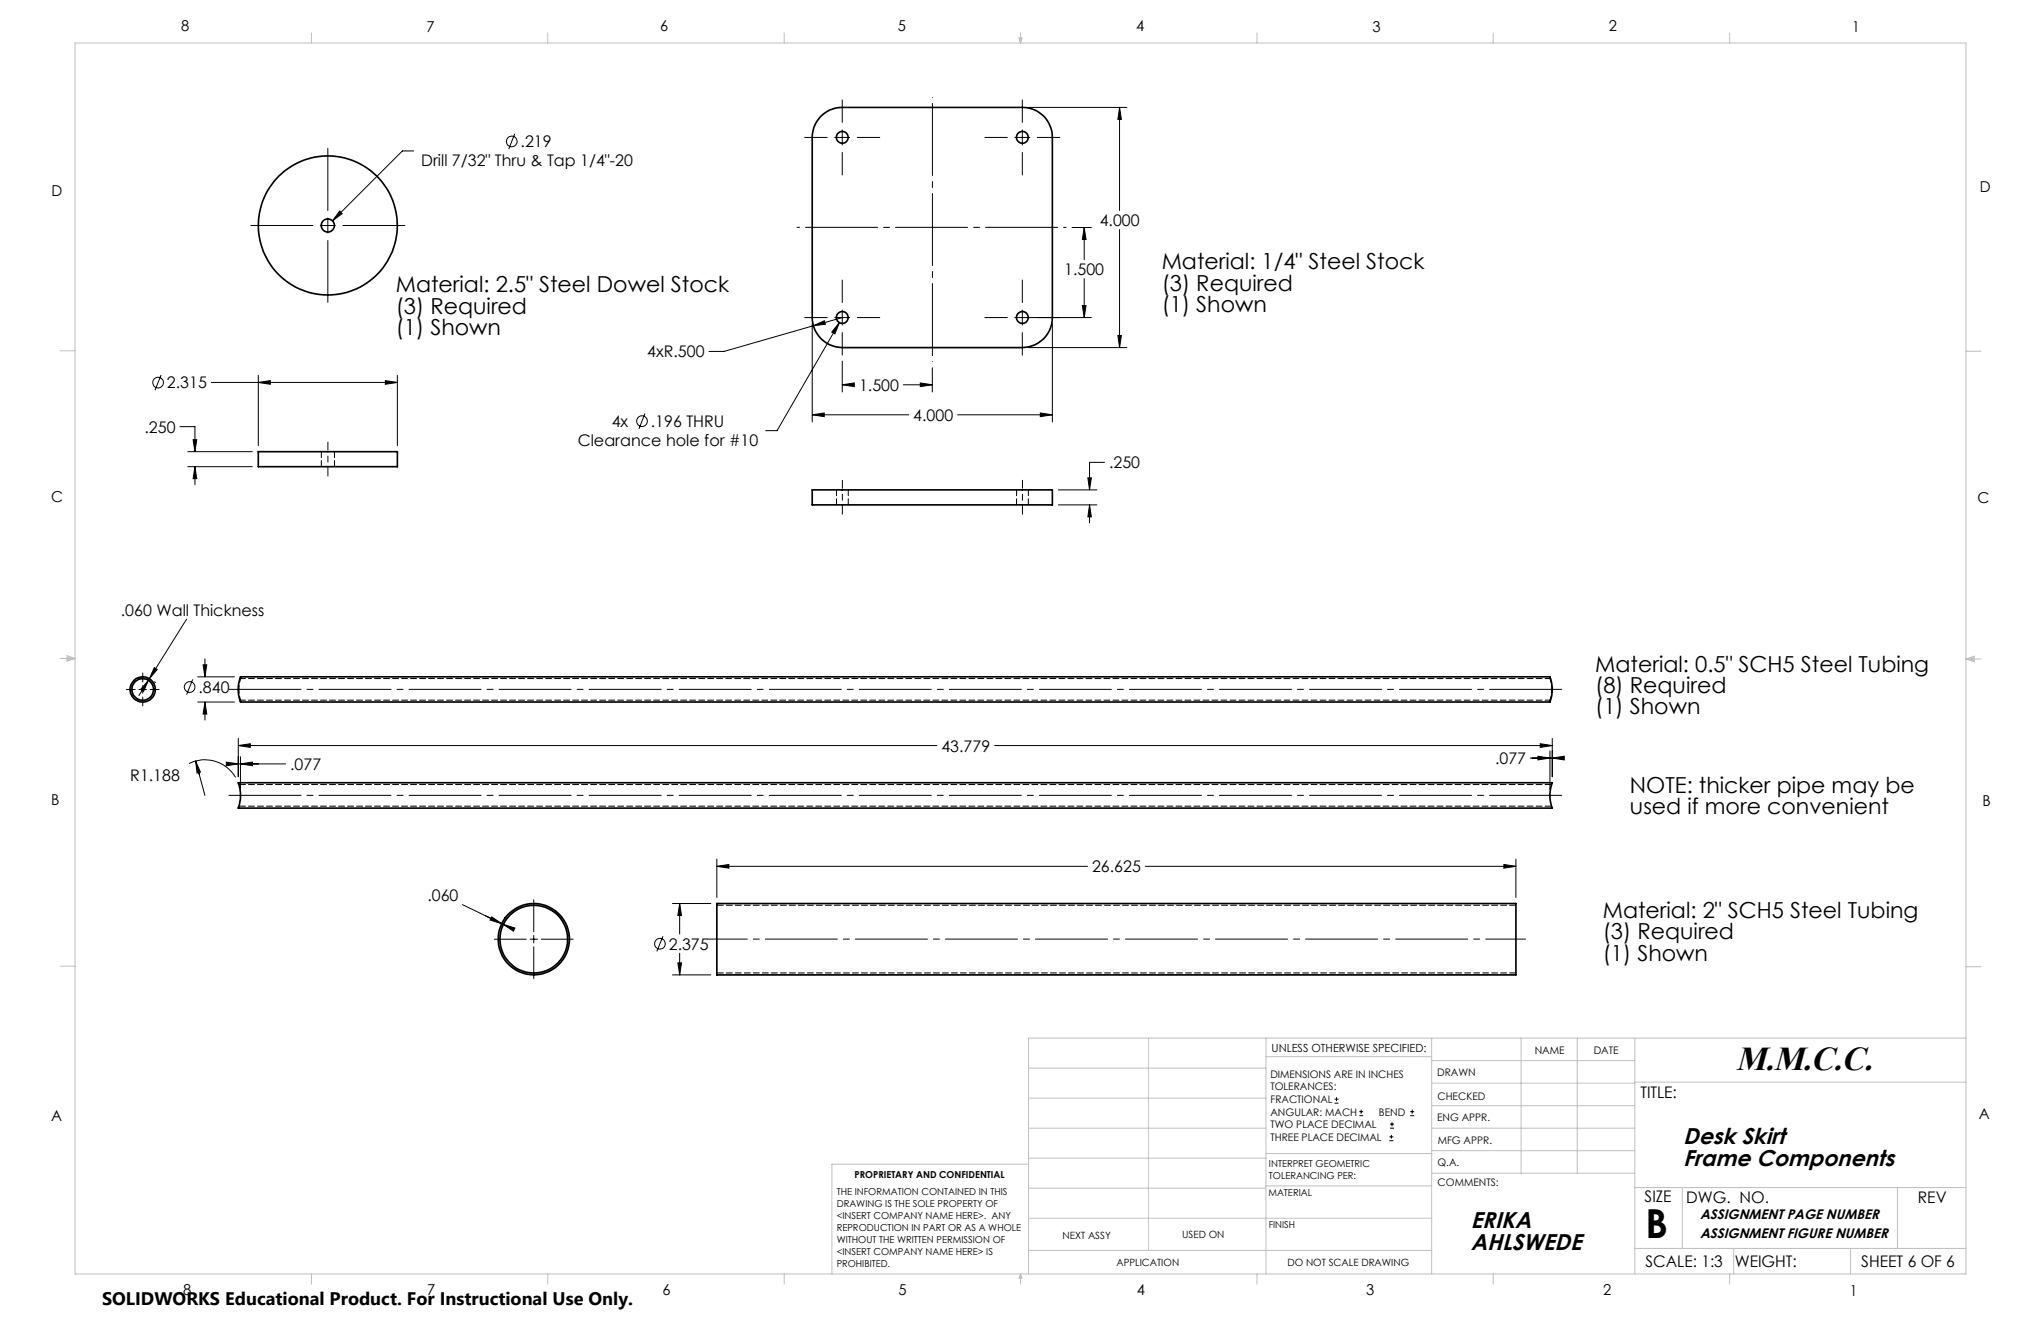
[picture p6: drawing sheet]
<svg xmlns="http://www.w3.org/2000/svg" width="432mm" height="279mm" viewBox="0 0 432 279" stroke-linecap="round" stroke-linejoin="round" font-family="sans-serif">
<g fill="none" stroke="#000" stroke-width=".21">
<path d="M69.4 31.4v13.1M87.5 31.9h-2.4l-14.8 14.8M108.9 28.3l-1.3 3.2M170.3 29.1h4.7M176.6 29.1h3.2M178.2 21.1v4.8M178.2 27.5v3.2M178.2 32.2v4.8M181.4 29.1h4.7M208.4 29.1h4.7M214.7 29.1h3.2M216.3 21.1v4.8"/>
<path d="M216.3 27.5v3.2M216.3 32.2v4.8M217.6 22.7h20.8M219.5 29.1h4.7M236.9 22.7l.3 2.6h-.7zM236.9 22.7v21.8M53.1 47.7h13.1M67.8 47.7h3.1M69.4 46.1v3.2M69.4 50.9v13.1M71.9 44.6l.5 .6-2.1 1.5zM72.5 47.7h13.2"/>
<path d="M178.2 59.2v4.8M216.3 59.2v4.8M226.8 48.1h4.1M229.4 48.1l.4 2.6h-.8zM229.4 48.1v6.8M229.4 58.9v8.3M236.9 48.5v25M34.1 79.3l-1.3 3.2M54.6 79.4v14.9M84.1 79.4v14.9M170.3 67.2h4.7M171.8 68.4v20.9"/>
<path d="M172.1 68.9l2.3-1.1 .2 .8zM172.1 68.9l-18.9 5.4h-3.2M176.6 67.2h3.2M177.6 68.2l-1 2.4-.6-.4zM177.6 68.2l-13.2 22.9h-2.4M178.2 65.6v3.2M178.2 70.3v4.8M178.2 76.4v6.5M178.2 67.2l-6.1 1.7M181.4 67.2h4.7M197.2 77.8v5.1M208.4 67.2h4.7"/>
<path d="M216.3 65.6v3.2M216.3 70.3v4.8M217.6 73.5h20.8M222.6 68.4v20.9M229 64.6h.8l-.4 2.6zM230.9 67.2h-16.2M236.5 71h.7l-.3 2.5zM38.1 90.2h3.1v5.3M39.7 95.5h13.7M39.7 98.7h13.7M40.9 93h.7l-.4 2.5zM41.2 98.7l.4 2.5h-.7z"/>
<path d="M41.2 98.7v3.8M44.7 80.9h39.4M54.6 80.9l2.6-.4v.8zM81.5 80.5l2.6 .4-2.6 .4zM136.5 87.5l-1.3 3.2M171.8 87.7l2.6-.4v.8zM171.8 87.7h20.5M178.2 81.4l2.5-.4v.8zM178.2 81.4h2.6M191.1 81.4h6.1M194.7 81l2.5 .4-2.5 .4zM202.6 87.7h20"/>
<path d="M220.1 87.3l2.5 .4-2.5 .4zM233.7 97.8h-3.2v5.8M223.9 103.6h8.2M223.9 106.8h8.2M230.2 101.1h.7l-.4 2.5zM230.5 106.8l.4 2.5h-.7zM230.5 106.8v3.8M39.5 131l-7.9 12.5M43.4 139.3v3.9M26.7 145.8h1.9M29.4 145.8h1.6M30.2 142.3v2"/>
<path d="M30.2 145v1.6M30.2 147.4v1.9M31.4 143.9l-1 2.3-.7-.4zM31.4 143.9l-2 3.2M31.8 145.8h1.9M32.5 144.6l.2 .1M32.6 141.2l.7 .4-1.7 1.9zM32.7 144.2l.2 .2M40.8 143.7l-1.3 3.2M41.8 143.2h7.8M41.8 148.5h7.8M43 140.6h.7l-.3 2.6z"/>
<path d="M43.4 148.5l.3 2.5h-.7zM43.4 148.5v3.8M50.4 157.7l2.6-.4v.8zM50.4 156.2v8.1M50.4 157.7h147.8M210.4 157.7h118M325.4 159.9l2.5 .4-2.5 .4zM325.9 157.3l2.5 .4-2.5 .4zM327.9 158.8v8.2M328.4 156.2v8.1M40 161.5a7.5 7.5 0 0 1 9.8 2.9M41.4 161l1 2.3-.7 .2z"/>
<path d="M41.4 161l2 7.2M47.9 161.2l2.5 .4-2.5 .4zM50.4 161.6h10M50.9 161.6l2.5-.4v.8zM50.9 160.1v6.9M323.8 160.3h4.6M328.4 160.3l2.5-.4v.8zM97.9 191.3l8.6 4.2M104 193.9l2.2 1.5-2.5-.8zM104.6 198.6h6.7M106.5 195.5l2.4 .8-.3 .7zM106.8 194l-.1 .2"/>
<path d="M107.1 194.2l-.1 .2M112.1 198.6h1.6M112.9 190.3v6.8M112.9 197.8v1.6M114.5 198.6h6.7M140.3 198l-1.3 3.2M142.3 191.1h8.1M143.8 191.1l.4 2.5h-.8zM143.8 191.1v6.5M151.7 183.2l2.5-.4v.8zM151.7 181.7v8.1M151.7 183.2h78.4"/>
<path d="M242.3 183.2h78.4M318.2 182.8l2.5 .4-2.5 .4zM320.7 181.7v8.1M112.9 200.2v6.8M142.3 206.2h8.1M143.4 203.7h.8l-.4 2.5zM143.8 201.6v4.6M282.3 233.3h.9M282.3 232.5h.9M282.8 232.1v.8M287.6 236h.8M287.6 235.1h.8"/>
<path d="M288 234.7v.8M294.1 238.6h.8M294.1 237.8h.8M294.5 237.4v.8M298.3 236h.9M298.3 235.1h.9M298.8 234.7v.8M293.9 241.3h.9M293.9 240.5h.9M294.4 240v.8"/>
<circle cx="108.3" cy="29.9" r="1.13"/>
<circle cx="33.4" cy="80.9" r="1.13"/>
<circle cx="135.8" cy="89.1" r="1.13"/>
<circle cx="40.1" cy="145.3" r="1.13"/>
<circle cx="139.6" cy="199.6" r="1.14"/>
</g>
<path d="M69.4 93.5v7.2M178.2 101.6v7.2M216.3 101.6v7.2" fill="none" stroke="#000" stroke-width=".21" stroke-dasharray="15.2 1.3 1.3 1.3" stroke-dashoffset="13.6"/>
<path d="M197.3 76.5v-55.9" fill="none" stroke="#000" stroke-width=".21" stroke-dasharray="15.2 1.3 1.3 1.3" stroke-dashoffset="-1.3"/>
<path d="M168.6 48.1h56.9" fill="none" stroke="#000" stroke-width=".21" stroke-dasharray="15.2 1.3 1.3 1.3" stroke-dashoffset="-1.8"/>
<path d="M330.4 145.8h-282M330.4 168.2h-282" fill="none" stroke="#000" stroke-width=".21" stroke-dasharray="15.2 1.3 1.3 1.3"/>
<path d="M149.7 198.6h173" fill="none" stroke="#000" stroke-width=".21" stroke-dasharray="15.2 1.3 1.3 1.3" stroke-dashoffset="6.8"/>
<g fill="none" stroke="#c0c0c0" stroke-width=".21">
<path d="M15.9 9.1h400v260.4h-400zM65.9 6.9v2.2M115.9 6.9v2.2M165.9 6.9v2.2M215.6 8h.6l-.3 1.1zM215.7 8l.2 1.1M215.9 6.9v2.2M216 8l-.1 1.1M265.9 6.9v2.2M315.9 6.9v2.2M365.9 6.9v2.2M12.7 74.2h3.2"/>
<path d="M415.9 74.3h3.2M12.7 139.3h3.2M14.2 139.1l1.7 .2M14.2 138.7l1.7 .6-1.7 .5zM15.9 139.3l-1.7 .3M415.9 139.4h3.2M415.9 139.4l1.8-.6v1.2zM415.9 139.4l1.8 .3M417.7 139.2l-1.8 .2M12.7 204.4h3.2M243 219.6v44.9M267.8 219.6v49.9"/>
<path d="M302.9 219.6v49.9M321.8 219.6v28.5M333.7 219.6v28.5M345.9 219.6v49.9M415.9 204.5h3.2M415.9 219.6h-198.3v49.9M217.6 238.6h50.2M217.6 232.3h50.2M217.6 225.9h50.2M267.8 223.5h35.1M302.9 233.9h43M302.9 229.1h43"/>
<path d="M302.9 224.3h43M302.9 238.6h43M345.9 228.9h70M217.6 257.7h85.3M217.6 251.3h50.2M217.6 245h50.2M217.6 246.2h-41.6v23.3M267.8 250.8h35.1M267.8 244h35.1M302.9 248.1h43M302.9 243.4h43M345.9 251.2h70"/>
<path d="M355.9 251.2v12.9M401.4 251.2v12.9M65.9 269.5v2.1M115.9 269.5v2.1M165.9 269.5v2.1M215.9 269.5v2.1M215.9 269.5l.3 .8h-.6zM217.6 264.5h85.3M265.9 269.5v2.1M315.9 269.5v2.1M345.9 264.1h70M365.9 269.5v2.1"/>
<path d="M366.8 264.1v5.4M391.5 264.1v5.4"/>
</g>
<path d="M54.6 80.9l2.6-.4v.8zM81.5 80.5l2.6 .4-2.6 .4zM40.9 93h.7l-.4 2.5zM41.2 98.7l.4 2.5h-.7zM71.9 44.6l-1.6 2.1 2.1-1.5zM230.2 101.1h.7l-.4 2.5zM230.5 106.8l.4 2.5h-.7zM171.8 87.7l2.6-.4v.8zM220.1 87.3l2.5 .4-2.5 .4zM236.9 22.7l.3 2.6h-.7zM236.5 71h.7l-.3 2.5zM177.6 68.2l-1.6 2 .6 .4zM194.7 81l2.5 .4-2.5 .4zM178.2 81.4l2.5-.4v.8zM229 64.6h.8l-.4 2.6zM229.4 48.1l.4 2.6h-.8zM172.1 68.9l2.5-.3-.2-.8zM43 140.6h.7l-.3 2.6zM43.4 148.5l.3 2.5h-.7zM31.4 143.9l-1 2.3-.7-.4zM32.6 141.2l.7 .4-1.7 1.9zM104 193.9l2.2 1.5-2.5-.8zM106.5 195.5l2.4 .8-.3 .7zM143.8 191.1l.4 2.5h-.8zM143.4 203.7h.8l-.4 2.5zM318.2 182.8l2.5 .4-2.5 .4zM151.7 183.2l2.5-.4v.8zM50.4 157.7l2.6-.4v.8zM325.9 157.3l2.5 .4-2.5 .4zM41.4 161l.3 2.5 .7-.2zM47.9 161.2l2.5 .4-2.5 .4zM50.9 161.6l2.5-.4v.8zM328.4 160.3l2.5-.4v.8zM325.4 159.9l2.5 .4-2.5 .4z" fill="#000"/>
<g fill="none" stroke="#000" stroke-width=".35">
<path d="M173.7 24.6l.5-.5a6.4 6.4 0 0 1 4-1.4h38.1a6.3 6.3 0 0 1 6.3 6.4v38.1a6.3 6.3 0 0 1-6.3 6.3h-38.1a6.4 6.4 0 0 1-6.4-6.3l.1-38.9a6.4 6.4 0 0 1 1.8-3.7zM54.6 95.5h29.5v3.2h-29.5zM171.8 103.6h50.8v3.2h-50.8zM50.9 143.2h277a7.3 7.3 0 0 1 0 5.3l-277-.1a7.7 7.7 0 0 1 0-5.2zM328.4 170.9a7.5 7.5 0 0 1 0-5.3h-278a8 8 0 0 1 0 5.3h278M151.7 191.1h169v15.1h-169z"/>
<circle cx="178.2" cy="29.1" r="1.25"/>
<circle cx="216.3" cy="29.1" r="1.25"/>
<circle cx="69.4" cy="47.7" r="1.39"/>
<circle cx="69.4" cy="47.7" r="14.7"/>
<circle cx="178.2" cy="67.2" r="1.25"/>
<circle cx="216.3" cy="67.2" r="1.25"/>
<circle cx="30.2" cy="145.8" r="2.66"/>
<circle cx="30.2" cy="145.8" r="2.3"/>
<circle cx="112.9" cy="198.6" r="7.2"/>
<circle cx="112.9" cy="198.7" r="7.5"/>
</g>
<g fill="none" stroke="#000" stroke-width=".21" stroke-dasharray="1.3 .6">
<path d="M68 95.5v3.2M70.8 98.7v-3.2M177 103.6v3.2M179.5 106.8v-3.2M215.1 103.6v3.2M217.6 106.8v-3.2M50.4 145.7v.1M50.5 145.8v.1M50.9 143.5v-.4M50.9 148.5v-.4M327.9 148.1v.4M327.9 143.1v.4"/>
<path d="M327.9 143.2v-.1M328.3 146v-.3M328.4 145.9v-.2"/>
</g>
<path d="M50.5 145.8l.4-2.3M50.9 148.1l-.4-2.3M327.9 143.5l.4 2.3M328.3 145.8l-.4 2.3" fill="none" stroke="#000" stroke-width=".21" stroke-dasharray="1.3 .6" stroke-dashoffset=".4"/>
<path d="M50.9 148.1h277M327.9 143.5h-277" fill="none" stroke="#000" stroke-width=".21" stroke-dasharray="1.3 .6" stroke-dashoffset=".2"/>
<path d="M50.5 170.5h277.8M328.3 165.9h-277.8M320.7 191.5h-169M151.7 205.8h169" fill="none" stroke="#000" stroke-width=".21" stroke-dasharray="1.3 .6" stroke-dashoffset="-.1"/>
<text font-size="8.5" x="348.1" y="261.8">B</text>
<text font-size="7.3" x="367.2" y="226.3">M.M.C.C.</text>
<g font-size="4.8">
<text x="356.1" y="242">Desk Skirt</text>
<text x="356.1" y="246.6">Frame Components</text>
<text x="311.2" y="259.8">ERIKA</text>
<text x="311.2" y="264.3">AHLSWEDE</text>
</g>
<g font-size="4.7">
<text x="245.8" y="56.9">Material: 1/4&quot; Steel Stock</text>
<text x="83.7" y="61.8">Material: 2.5&quot; Steel Dowel Stock</text>
<text x="245.8" y="61.5">(3) Required</text>
<text x="245.8" y="66">(1) Shown</text>
<text x="83.7" y="66.4">(3) Required</text>
<text x="83.7" y="70.9">(1) Shown</text>
<text x="337.5" y="142">Material: 0.5&quot; SCH5 Steel Tubing</text>
<text x="337.5" y="146.6">(8) Required</text>
<text x="337.5" y="151.1">(1) Shown</text>
<text x="344.8" y="167.6">NOTE: thicker pipe may be</text>
<text x="344.8" y="172.1">used if more convenient</text>
<text x="339.1" y="194.2">Material: 2&quot; SCH5 Steel Tubing</text>
<text x="339.1" y="198.7">(3) Required</text>
<text x="339.1" y="203.2">(1) Shown</text>
</g>
<text font-size="3.8" x="21.6" y="276">SOLIDWORKS Educational Product. For Instructional Use Only.</text>
<g font-size="3.4">
<text x="89.1" y="35.2">Drill 7/32&quot; Thru &amp; Tap 1/4&quot;-20</text>
<text x="110.1" y="31.1">.219</text>
<text x="232.7" y="47.8">4.000</text>
<text x="225.2" y="58.2">1.500</text>
<text x="136.9" y="75.6">4xR.500</text>
<text x="35.3" y="82.1">2.315</text>
<text x="181.7" y="82.6">1.500</text>
<text x="193.2" y="89">4.000</text>
<text x="30.6" y="91.5">.250</text>
<text x="122.2" y="94.4">Clearance hole for #10</text>
<text x="129.4" y="90.3">4x</text>
<text x="137.7" y="90.3">.196 THRU</text>
<text x="234.7" y="99">.250</text>
<text x="25.6" y="130.2">.060 Wall Thickness</text>
<text x="42" y="146.5">.840</text>
<text x="199.2" y="159">43.779</text>
<text x="316.3" y="161.6">.077</text>
<text x="27.6" y="165.1">R1.188</text>
<text x="61.4" y="162.8">.077</text>
<text x="231" y="184.5">26.625</text>
<text x="90.4" y="190.6">.060</text>
<text x="141.5" y="200.8">2.375</text>
<text x="347.1" y="232.3">TITLE:</text>
<text x="347.9" y="254.3">SIZE</text>
<text x="356.7" y="254.4">DWG. NO.</text>
<text x="405.7" y="254.5">REV</text>
<text x="348.1" y="267.9">SCALE: 1:3</text>
<text x="367" y="268">WEIGHT:</text>
<text x="393.8" y="267.9">SHEET 6 OF 6</text>
</g>
<g font-size="3.2">
<text x="38.3" y="6.7">8</text>
<text x="90.2" y="6.7">7</text>
<text x="139.7" y="6.5">6</text>
<text x="190" y="6.5">5</text>
<text x="240.4" y="6.5">4</text>
<text x="290.4" y="6.7">3</text>
<text x="340.4" y="6.5">2</text>
<text x="391.9" y="6.7">1</text>
<text x="10.9" y="41.6">D</text>
<text x="418.9" y="40.7">D</text>
<text x="10.9" y="106.3">C</text>
<text x="418.4" y="106.4">C</text>
<text x="10.8" y="170.2">B</text>
<text x="419.4" y="170.6">B</text>
<text x="10.8" y="237.2">A</text>
<text x="418.6" y="236.8">A</text>
<text x="38.8" y="273.8">8</text>
<text x="90.4" y="273.8">7</text>
<text x="140.2" y="273.8">6</text>
<text x="190.1" y="273.9">5</text>
<text x="240.5" y="273.8">4</text>
<text x="289" y="273.9">3</text>
<text x="339.1" y="273.8">2</text>
<text x="391.4" y="274.1">1</text>
</g>
<g font-size="2.9">
<text x="359.7" y="257.8">ASSIGNMENT PAGE NUMBER</text>
<text x="359.7" y="261.8">ASSIGNMENT FIGURE NUMBER</text>
</g>
<text font-size="2.4" x="269" y="222.4">UNLESS OTHERWISE SPECIFIED:</text>
<g font-size="2.2">
<text x="268.8" y="228">DIMENSIONS ARE IN INCHES</text>
<text x="304.1" y="227.7">DRAWN</text>
<text x="324.7" y="222.9">NAME</text>
<text x="337.2" y="222.9">DATE</text>
<text x="268.8" y="230.6">TOLERANCES:</text>
<text x="268.8" y="233.3">FRACTIONAL</text>
<text x="304.1" y="232.6">CHECKED</text>
<text x="268.8" y="236">ANGULAR: MACH</text>
<text x="268.8" y="238.6">TWO PLACE DECIMAL</text>
<text x="291.7" y="236">BEND</text>
<text x="304" y="237.2">ENG APPR.</text>
<text x="268.8" y="241.3">THREE PLACE DECIMAL</text>
<text x="304.2" y="241.9">MFG APPR.</text>
<text x="304.1" y="246.7">Q.A.</text>
<text x="304.1" y="250.9">COMMENTS:</text>
</g>
<g font-size="2.1">
<text x="224.8" y="262">NEXT ASSY</text>
<text x="250.1" y="261.9">USED ON</text>
<text x="236.2" y="267.8">APPLICATION</text>
<text x="272.4" y="267.8">DO NOT SCALE DRAWING</text>
</g>
<g font-size="2">
<text x="180.8" y="249.2">PROPRIETARY AND CONFIDENTIAL</text>
<text x="268.5" y="246.8">INTERPRET GEOMETRIC</text>
<text x="268.5" y="249.4">TOLERANCING PER:</text>
<text x="177" y="252.8">THE INFORMATION CONTAINED IN THIS</text>
<text x="177" y="255.3">DRAWING IS THE SOLE PROPERTY OF</text>
<text x="177" y="257.8">&lt;INSERT COMPANY NAME HERE&gt;. ANY</text>
<text x="268.3" y="252.9">MATERIAL</text>
<text x="177" y="260.3">REPRODUCTION IN PART OR AS A WHOLE</text>
<text x="177" y="262.9">WITHOUT THE WRITTEN PERMISSION OF</text>
<text x="268.4" y="259.7">FINISH</text>
<text x="177" y="265.4">&lt;INSERT COMPANY NAME HERE&gt; IS</text>
<text x="177" y="267.9">PROHIBITED.</text>
</g>
</svg>
